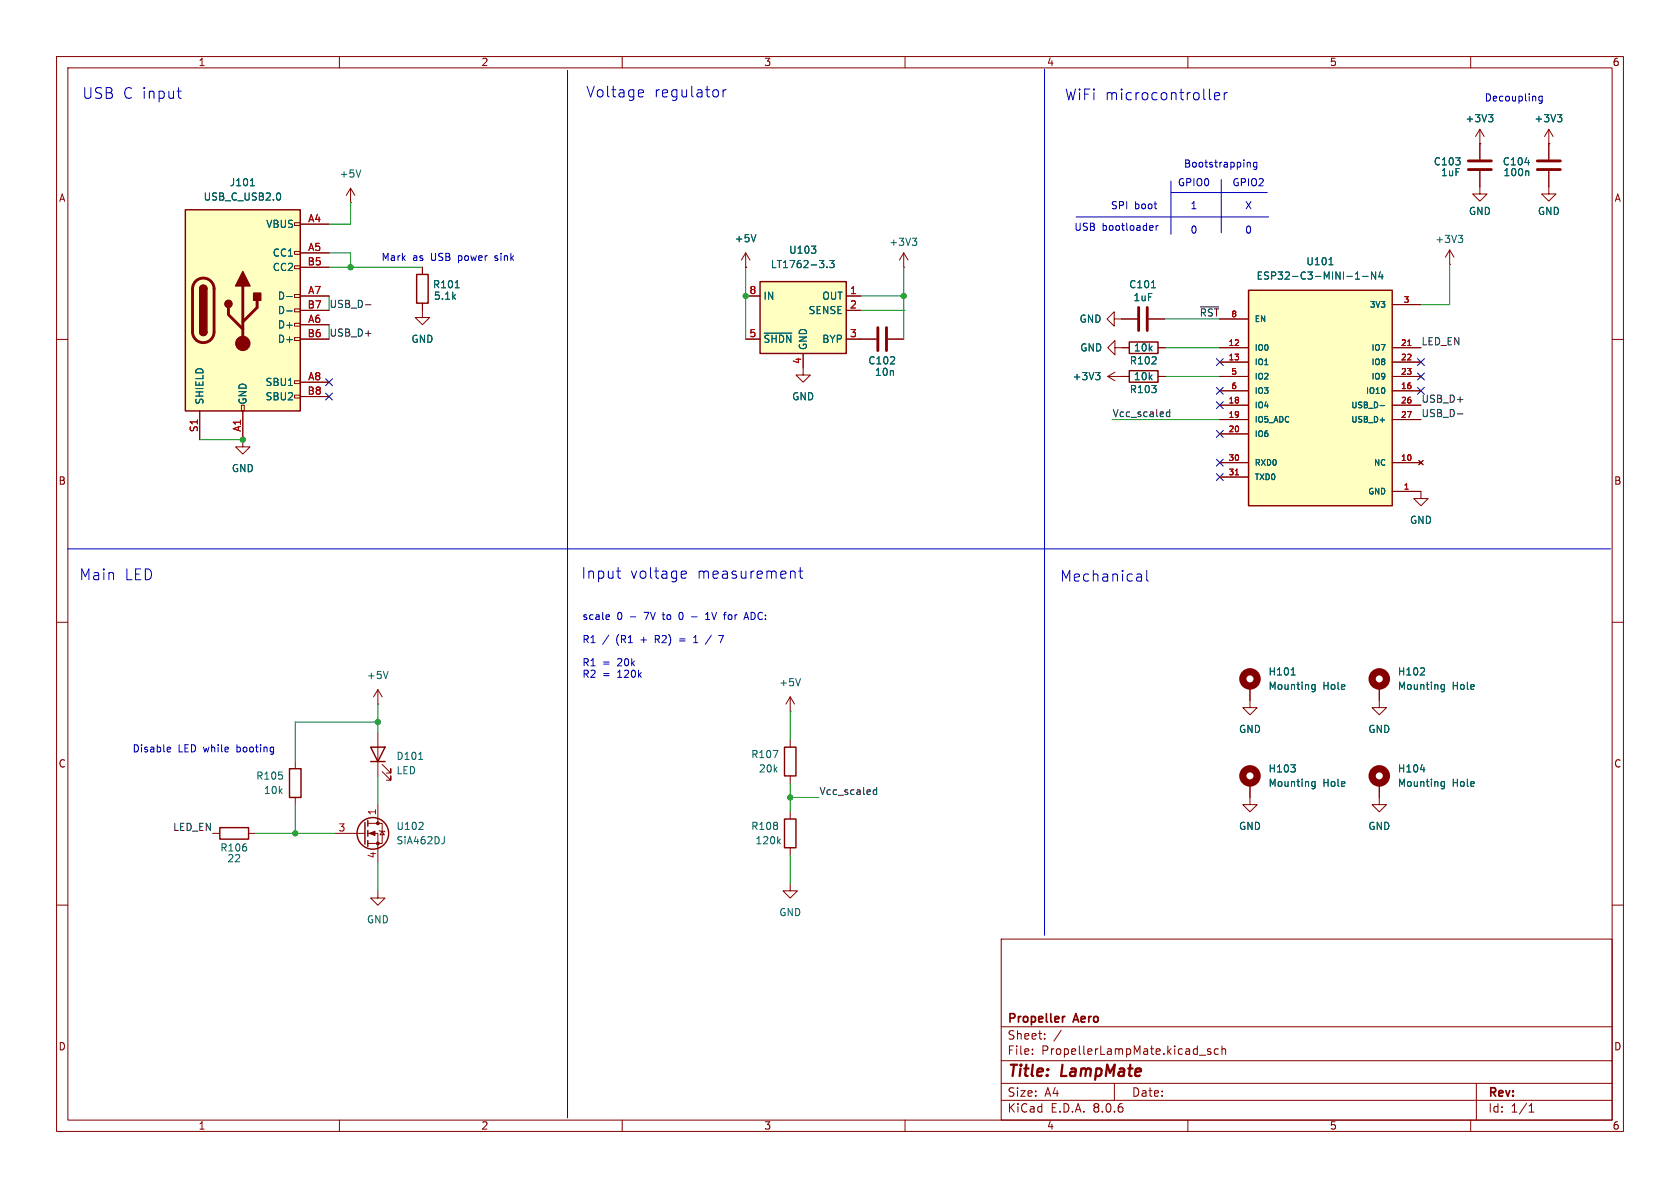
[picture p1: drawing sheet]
<svg xmlns="http://www.w3.org/2000/svg" width="297mm" height="210mm" viewBox="0 0 297 210" stroke-linecap="round" stroke-linejoin="round" font-family="sans-serif">
<g fill="none" stroke="#840000" stroke-width=".18">
<path d="M10 10h277v190h-277zM12 12h273v186h-273zM60 10v2M110 10v2M160 10v2M210 10v2M260 10v2M62 35.8h.1M62 33.3l-.8 1.2M62 33.3v2.5M62 33.3l.7 1.2M261.6 30.2v4.1h1.3l-1.3 1.3-1.3-1.3h1.3"/>
<path d="M261.6 25.4h.1M261.6 22.9v5.3M261.6 22.9l-.7 1.2M261.6 22.9l.8 1.2M273.8 30.2v4.1h1.3l-1.3 1.3-1.3-1.3h1.3M273.8 25.4h.1M273.8 22.9l-.8 1.2M273.8 22.9v5.3M273.8 22.9l.8 1.2M10 60h2M74.7 53.6v2.5h-1.3l1.3 1.3 1.2-1.3h-1.2M74.7 47.2v1.3"/>
<path d="M131.8 47.2h.1M131.8 44.7l-.7 1.3M131.8 44.7v2.5M131.8 44.7l.8 1.3M197 56.4v-1.3l-1.3 1.3 1.3 1.3v-1.3h4M203.1 56.4h2.8M285 60h2M42.9 77.7v1.3h-1.2l1.2 1.3 1.3-1.3h-1.3M195.8 66.5l1.3 .8M195.8 66.5h3.8M197.1 61.5v-1.3l-1.3 1.3 1.3 1.2v-1.2h2.5M197.1 65.8l-1.3 .7"/>
<path d="M198.4 66.5h.1M204.7 66.5h1.3M204.7 61.5h1.3M10 110h2M285 110h2M221 121.3v3.8h-1.3l1.3 1.3 1.2-1.3h-1.2M221 138.4v3.8h-1.3l1.3 1.3 1.2-1.3h-1.2M243.8 121.3v3.8h-1.2l1.2 1.3 1.3-1.3h-1.3M243.8 138.4v3.8h-1.2l1.2 1.3 1.3-1.3h-1.3M10 160h2M37.6 147.3h1.3M43.9 147.3h1.3"/>
<path d="M66.8 157.5v1.3h-1.3l1.3 1.2 1.3-1.2h-1.3M285 160h2M177 166h108v32h-108zM60 198v2M110 198v2M160 198v2M177 194.5h108M177 191.5h108M177 187.5h108M177 181.5h108M182.5 186.3v.1M182.5 185.5v.1"/>
<path d="M184.7 183.6v.1M184.7 182.8v.1M187.6 182.1l-1.3 2M197 191.5v3M210 198v2M212 186.5h1.2M214 185.5l-.3-.1-.2 .2v.2l.5 .2v.3h-.5M215.4 185.5l-.4-.1-.3 .3v.4l.1 .2h.6M216 185.5l.2-.1 .4 .1 .1 .9M216 184.9v1.5M260 198v2M261 191.5v6.5"/>
<path d="M270.3 196.6h.9M270.3 195.5l.4-.4v1.5"/>
</g>
<path d="M187.8 179.7v1M188.3 179.7l-.3 .1-.2 .2" fill="none" stroke="#840000" stroke-width=".3"/>
<g fill="none" stroke="#006464" stroke-width=".18">
<path d="M63.8 30l-.4 1.3M263.1 20.3h.8l-.4 .4M263.7 20.7l.2 .3v.3l-.2 .2M269.6 28.7h.8M270.1 30.2l.2 .2v.7M275.3 20.3h.8l-.4 .4M275.9 20.7l.2 .3v.3l-.2 .2M80.5 50.9h.7M133.6 41.5l-.4 1.2M203.6 50.9h.7M193.7 65.9h.8l-.5 .4M194.2 66.3l.3 .3v.3l-.3 .2"/>
<path d="M228.3 119.3h.7M251.1 119.3h.7M251.8 118.2v.4M228.2 135.2h.8l-.4 .5M228.9 135.8v.5M231.9 121.7l.2 .2 .4-.1M231.9 138.9l.2 .1 .4-.1M232.5 121v1l-.3 .3-.3-.1M232.5 138.2v1l-.3 .2h-.3M232.5 121.1l-.4-.1-.2 .1M232.5 138.2h-.4l-.2 .1M251.1 136h.8"/>
<path d="M254.8 121.7l.2 .2 .4-.1M254.8 138.9l.2 .1 .4-.1M255.4 121v1l-.3 .3-.3-.1M255.4 121.1l-.4-.1-.2 .1M255.4 138.2v1l-.3 .2h-.3M255.4 138.2h-.4l-.2 .1"/>
</g>
<path d="M259.6 30h4.1M259.6 28.4h4.1M271.8 30h4M271.8 28.4h4M201.3 54.4v4M202.8 54.4v4" fill="none" stroke="#840000" stroke-width=".51"/>
<path d="M73.7 48.5h2v5.1h-2zM199.6 60.5h5.1v2h-5.1zM199.6 65.5h5.1v2.1h-5.1zM38.9 146.3h5v2h-5z" fill="none" stroke="#840000" stroke-width=".25"/>
<g fill="none" stroke="#840000" stroke-width="1.3">
<circle cx="221" cy="120" r="1.27"/>
<circle cx="221" cy="137.2" r="1.27"/>
<circle cx="243.8" cy="120" r="1.27"/>
<circle cx="243.8" cy="137.2" r="1.27"/>
</g>
<path d="M220.7 51.3h25.4v38.1h-25.4z" fill="#ffffc2"/>
<path d="M220.7 51.3h25.4v38.1h-25.4z" fill="none" stroke="#840000" stroke-width=".25"/>
<g fill="none" stroke="#840000" stroke-width=".18">
<path d="M215.6 56.4h5.1M246.1 53.8h5.1M256.3 46.7h.1M256.3 44.2l-.8 1.3M256.3 44.2v2.5M256.3 44.2l.7 1.3M215.6 61.5h5.1M215.6 64h5.1M215.6 69.1h5.1M215.6 71.6h5.1M215.6 76.7h5.1M215.6 66.5h5.1"/>
<path d="M215.6 74.2h5.1M246.1 61.5h5.1M246.1 64h5.1M246.1 69.1h5.1M246.1 71.6h5.1M246.1 66.5h5.1M246.1 74.2h5.1M215.6 81.8h5.1M215.6 84.3h5.1M246.1 86.9h5.1v1.2h1.3l-1.3 1.3-1.3-1.3h1.3M246.1 81.8h5.1M250.8 81.4l.8 .8"/>
<path d="M251.6 81.4l-.8 .8"/>
</g>
<path d="M248.9 61.1h.5M218.4 83.9h.6" fill="none" stroke="#a90000" stroke-width=".18"/>
<path d="M234.9 46.8h.8M239.6 49.3h.8M239.6 48.4l.4-.3v1.2M240.9 48.9h1M243.2 48.1v1.2l-.7-1.2v1.2M244 48l-.3 .9h.8M244.3 48.5v.8M257.8 41.6h.8l-.4 .5M258.3 42.1l.3 .2v.3l-.3 .3M244 71.7h.8M244 74.2h.8" fill="none" stroke="#006464" stroke-width=".18"/>
<path d="M32.8 37.1h20.3v35.5h-20.3z" fill="#ffffc2"/>
<g fill="none" stroke="#840000" stroke-width=".18">
<path d="M52.1 39.4h1v.5h-1zM53.1 39.6h5.1M52.1 59.7h1v.5h-1zM52.1 57.2h1v.5h-1zM52.1 54.6h1v.5h-1zM52.1 52.1h1v.5h-1zM52.1 47h1v.5h-1zM52.1 44.5h1v.5h-1zM53.1 44.7h5.1M53.1 57.4h5.1M53.1 52.3h5.1M53.1 47.2h5.1"/>
<path d="M53.1 59.9h5.1M53.1 54.9h5.1M152.1 59.9h2.8M157 59.9h2.8M159.8 47.2h.1M159.8 44.7l-.8 1.3M159.8 44.7v2.5M159.8 44.7l.7 1.3M35.3 72.6v5.1M42.7 71.6h.5v1h-.5zM42.9 72.6v5.1M52.1 69.9h1v.5h-1z"/>
<path d="M52.1 67.3h1v.5h-1zM53.1 67.6h5.1M53.1 70.1h5.1M142 65v1.3h-1.3l1.3 1.3 1.3-1.3h-1.3M52.2 134.6v1.3M66.8 124.5h.1M66.8 121.9v2.6M66.8 129.5v7.7M66.8 121.9l-.8 1.3M66.8 121.9l.8 1.3M67.6 136.4l1.5 1.5v-.7v.7h-.8M67.6 135.1l1.5 1.6v-.8v.8h-.8"/>
<path d="M139.7 125.7h.1M139.7 123.2v2.5M139.7 130.8v1.3M139.7 137.2v1.2M139.7 123.2l-.8 1.3M139.7 123.2l.8 1.3M52.2 141v1.2M59.2 147.3h5.3M65 147.3h1.8v5.1M65 145.5h2.6v3.6h-2.6M66.8 142.2v3.3M67.1 146.8l.1 .1h.7l.2 .2"/>
<path d="M67.6 146.9l.3 .7h-.7zM139.7 156.2v1.3h-1.3l1.3 1.3 1.3-1.3h-1.3M139.7 143.5v1.3M139.7 149.9v1.2"/>
</g>
<g fill="none" stroke="#840000" stroke-width=".25">
<path d="M32.8 37.1h20.3v35.5h-20.3zM35.3 58.7a.64 .64 0 0 0 .6 .6 .64 .64 0 0 0 .7-.6M35.3 51.1a.64 .64 0 0 1 .6-.7 .64 .64 0 0 1 .7 .7M51.2 135.9h2v5.1h-2zM65.5 132.1h2.6l-1.3 2.5zM65.5 134.6h2.6M138.7 132.1h2v5.1h-2zM64.5 145.4v3.8M65 145v1.1M65 146.8v1M65 148.6v1M138.7 144.8h2v5.1h-2z"/>
<circle cx="65.9" cy="147.3" r="2.79"/>
</g>
<path d="M34.6 49.7a1.9 1.9 0 0 1 2.1-.4 1.9 1.9 0 0 1 1.1 1.8v7.6a1.91 1.91 0 0 1-1.9 1.9 1.91 1.91 0 0 1-1.9-1.9v-7.8l.2-.6zM40.4 54.4v1.2l2.5 2.6M42.9 50.5v10.2M45.5 53.1v1.3l-2.6 2.5M155.2 57.9v4.1M156.7 57.9v4.1" fill="none" stroke="#840000" stroke-width=".51"/>
<g fill="#840000" stroke="#840000" stroke-width=".25">
<path d="M35.3 58.7h1.3a.64 .64 0 0 1-.7 .6 .64 .64 0 0 1-.6-.6z"/>
<path d="M35.3 51.1h1.3v7.6h-1.3z"/>
<path d="M35.5 50.6a.64 .64 0 0 1 .7-.1 .64 .64 0 0 1 .4 .6h-1.3z"/>
<path d="M42.9 48l1.3 2.5h-2.5z"/>
<path d="M44.8 51.8h1.3v1.3h-1.3z"/>
<circle cx="40.4" cy="53.7" r=".63"/>
</g>
<g fill="#840000" stroke="#840000" stroke-width=".18">
<path d="M65.3 147.3l1-.4v.8z"/>
<circle cx="42.9" cy="60.7" r="1.27"/>
<circle cx="66.8" cy="149.1" r=".25"/>
<circle cx="66.8" cy="145.5" r=".25"/>
</g>
<g fill="none" stroke="#006464" stroke-width=".18">
<path d="M44.3 32.8h.7M49.4 34.2l.2 .4-.2 .7M50.7 52.4h1M50.7 55h1M161.3 42.1h.8l-.5 .5M161.8 42.6l.3 .2v.3l-.3 .3M68.6 118.7l-.4 1.3M141.5 120l-.4 1.2M74 134.2h.7M136.7 132.7h.8l-.5 1.2M74 146.6h.8M74.7 145.5v.4"/>
<path d="M78.6 147.9v.9l-.4 .4M137.6 148.7l.4 .5M138 148.3l-.5 .5"/>
</g>
<path d="M134.4 49.8h15.2v12.7h-15.2z" fill="#ffffc2"/>
<path d="M134.4 49.8h15.2v12.7h-15.2z" fill="none" stroke="#840000" stroke-width=".25"/>
<g fill="none" stroke="#840000" stroke-width=".18">
<path d="M53.1 39.6h5.1M261.6 25.4h.1M261.6 25.4v2.8M261.6 30.2v2.8M273.8 25.4h.1M273.8 25.4v2.8M273.8 30.2v2.8M53.1 52.3h5.1M53.1 54.9h5.1M53.1 59.9h5.1M53.1 44.7h5.1M53.1 57.4h5.1"/>
<path d="M53.1 47.2h5.1M74.7 47.2v1.3M74.7 53.6v1.3M131.8 47.2h.1M131.8 52.3h2.6M131.8 59.9h2.6M149.6 52.3h2.5M149.6 54.9h2.5M149.6 59.9h5.3M157 59.9h2.8M198.2 56.4h2.8M203.1 56.4h2.8"/>
<path d="M215.6 56.4h5.1M246.1 53.8h5.1M35.3 72.6v5.1M42.9 72.6v5.1M53.1 67.6h5.1M53.1 70.1h5.1M142 62.5v2.5M198.4 66.5h.1M198.4 61.5h1.2M198.4 66.5h1.2M204.7 61.5h1.3M204.7 66.5h1.3"/>
<path d="M215.6 61.5h5.1M215.6 66.5h5.1M215.6 64h5.1M215.6 69.1h5.1M215.6 71.6h5.1M215.6 76.7h5.1M215.6 74.2h5.1M246.1 61.5h5.1M246.1 66.5h5.1M246.1 64h5.1M246.1 69.1h5.1M246.1 71.6h5.1"/>
<path d="M246.1 74.2h5.1M215.6 81.8h5.1M215.6 84.3h5.1M246.1 86.9h5.1M246.1 81.8h5.1M250.8 81.4l.8 .8M251.6 81.4l-.8 .8M221 121.3v2.5M221 138.4v2.6M243.8 121.3v2.5M243.8 138.4v2.6"/>
</g>
<g fill="none" stroke="#006464" stroke-width=".18">
<path d="M44.3 32.8h.7M49.4 34.2l.2 .4-.2 .7M263.1 20.3h.8l-.4 .4M263.7 20.7l.2 .3v.3l-.2 .2M269.6 28.7h.8M270.1 30.2l.2 .2v.7M275.3 20.3h.8l-.4 .4M275.9 20.7l.2 .3v.3l-.2 .2M50.7 52.4h1M50.7 55h1M80.5 50.9h.7M133.6 41.5l-.4 1.2"/>
<path d="M135.1 58.9h4.9M143.4 43.5h.8l-.4 .5M144.2 44.1v.6M146.2 47.2v.1M146.7 46h.8l-.5 .5 .4 .2v.5l-.2 .1-.5-.1M203.6 50.9h.7M234.9 46.8h.8M239.6 49.3h.8M239.6 48.4l.4-.3v1.2M240.9 48.9h1M243.2 48.1v1.2l-.7-1.2v1.2M244 48l-.3 .9h.8"/>
<path d="M244.3 48.5v.8M193.7 65.9h.8l-.5 .4M194.2 66.3l.3 .3v.3l-.3 .2M244 71.7h.8M244 74.2h.8M228.3 119.3h.7M251.1 119.3h.7M251.8 118.2v.4M228.2 135.2h.8l-.4 .5M228.9 135.8v.5M231.9 121.7l.2 .2 .4-.1M231.9 138.9l.2 .1 .4-.1"/>
<path d="M232.5 121v1l-.3 .3-.3-.1M232.5 138.2v1l-.3 .2h-.3M232.5 121.1l-.4-.1-.2 .1M232.5 138.2h-.4l-.2 .1M251.1 136h.8M254.8 121.7l.2 .2 .4-.1M254.8 138.9l.2 .1 .4-.1M255.4 121v1l-.3 .3-.3-.1M255.4 121.1l-.4-.1-.2 .1M255.4 138.2v1l-.3 .2h-.3M255.4 138.2h-.4l-.2 .1"/>
</g>
<path d="M64.6 53.9h1M212.2 54.3h3.2M206.8 72.4v1.3M206.8 72.9l-.4-.1-.2 .3 .1 .5h.5M257.7 73.2h.9M155 139.2v1.3M155 139.7l-.4-.1-.2 .3 .1 .5h.5" fill="none" stroke="#0f0f0f" stroke-width=".18"/>
<g fill="none" stroke="#0000c2" stroke-width=".18">
<path d="M31.3 16.1h.7M31.7 17.3l.3 .1M100.3 12.4v185.2M113.1 15.9l.6 .1 .1 .3-.9 .2M113.7 17l-.6 .1M127.8 15.9v1.2M128.4 15.9l-.4 .1-.2 .2M184.7 12.2v153.2M213.8 15.7v1.7l.3 .2M214.7 17l.9-.2-.1-.3-.5-.1-.3 .2 .1 1h.2h.5M216.4 16.4v1.2M217 16.4l-.4 .1-.2 .2"/>
<path d="M272.6 17v1l-.2 .3-.3-.1M272.6 17.1l-.3-.1-.3 .3 .2 .5h.4M190.2 38.4h34.1M203.8 39.9v.3l-.6 .1M204.4 39.9v.8M204.8 39.9l-.4 .2M207 32v9.4M207 34h17M215.9 31.8v9.3M220.6 28.8h.4v.7M222.2 28.8l-.4-.1-.2 .2 .1 .6h.5M222.2 28.7v1l-.3 .3-.3-.1"/>
<path d="M11.9 97h272.8M107.3 108.7h.4v.3l-.6 .1M107.7 109.5h-.4M109 101h.7M109.4 102.1l.3 .1M120.1 112.9h1M120.1 113.3h1M120.2 108.3l-.2 .4 .2 .8M120.7 101h.5l.1 .4-.9 .2M121.2 102.1l-.5 .1M122.3 109h.9M122.6 113.6h.8"/>
<path d="M122.6 112.7l.4-.4v1.3M124.7 109.5h.8M124.7 108.6l.4-.4v1.3M125.8 112.3l-1.1 1.6M127 112.3h.9l-.6 1.3M131.6 109.2h.6M131.9 108.2l.5 1.3M140.3 101l.3 .2v1M141.2 101h.7M141.5 100.3v1.7l.1 .1 .3 .1M201.2 101.5h.3l.3 .2v1M201.8 102.6l-.6 .1"/>
<path d="M201.8 101.9l-.6 .1M202.7 100.8v1.7l.3 .2M29.7 132.1h.4l.1 .3-.6 .1M30.1 132.9h-.4"/>
</g>
<g fill="none" stroke="#009600" stroke-width=".18">
<path d="M62 35.8v3.8h-3.8M58.2 44.7h3.8v2.5M58.2 52.3v2.6M58.2 57.4v2.5M58.2 47.2h16.5M131.8 47.2v12.7M152.1 52.3h7.7M152.1 54.9h7.9M159.8 47.2v12.7M205.9 56.4h9.7M256.3 46.7v7.1h-5.1M35.3 77.7h7.6"/>
<path d="M196.6 74.2h19M206 61.5h9.6M206 66.5h9.6M66.8 124.5v5M66.8 137.2v5M66.8 127.6h-14.6v7M139.7 125.7v5.1M139.7 138.4v5.1M45.2 147.3h14M52.2 142.2v5.1M66.8 152.4v5.1M139.7 151.1v5.1"/>
<path d="M139.7 141h5.1"/>
</g>
<g fill="none" stroke="#000084" stroke-width=".18">
<path d="M57.6 69.5l1.2 1.2M57.6 67l1.2 1.2M58.8 69.5l-1.2 1.2M58.8 67l-1.2 1.2M215 76.1l1.3 1.2M215 71l1.3 1.2M215 68.5l1.3 1.2M215 63.4l1.3 1.2M216.3 76.1l-1.3 1.2M216.3 71l-1.3 1.2M216.3 68.5l-1.3 1.2M216.3 63.4l-1.3 1.2"/>
<path d="M250.6 65.9l1.2 1.3M250.6 68.5l1.2 1.2M250.6 63.4l1.2 1.2M251.8 65.9l-1.2 1.3M251.8 68.5l-1.2 1.2M251.8 63.4l-1.2 1.2M215 83.7l1.3 1.2M215 81.2l1.3 1.2M216.3 83.7l-1.3 1.2M216.3 81.2l-1.3 1.2"/>
</g>
<path d="M248.9 61.1h.5M218.4 83.9h.6" fill="none" stroke="#a90000" stroke-width=".18"/>
<g fill="#009600" stroke="#009600" stroke-width=".18">
<circle cx="139.7" cy="141" r=".46"/>
<circle cx="66.8" cy="127.6" r=".46"/>
<circle cx="52.2" cy="147.3" r=".46"/>
<circle cx="159.8" cy="52.3" r=".46"/>
<circle cx="62" cy="47.2" r=".46"/>
<circle cx="131.8" cy="52.3" r=".46"/>
<circle cx="42.9" cy="77.7" r=".46"/>
</g>
<g font-size="2.8" fill="#840000">
<text x="178" y="190.9">Title:</text>
<text x="187.7" y="190.9">LampMate</text>
</g>
<g font-size="2.7" fill="#0000c2">
<text x="14.5" y="17.7">USB C input</text>
<text x="103.6" y="17.4">Voltage</text>
<text x="115.6" y="17.4">regulator</text>
<text x="188.2" y="17.9">WiFi microcontroller</text>
<text x="14" y="102.8">Main</text>
<text x="22" y="102.8">LED</text>
<text x="102.7" y="102.5">Input</text>
<text x="111.4" y="102.5">voltage</text>
<text x="123.3" y="102.5">measurement</text>
<text x="187.4" y="103">Mechanical</text>
</g>
<g font-size="2.1" fill="#840000">
<text x="178" y="184">Sheet:</text>
<text x="178" y="181.2">Propeller</text>
<text x="190" y="181.2">Aero</text>
<text x="178" y="186.7">File:</text>
<text x="184.1" y="186.7">PropellerLampMate.kicad_sch</text>
<text x="178" y="196.9">KiCad</text>
<text x="178" y="194.1">Size:</text>
<text x="184.7" y="194.1">A4</text>
<text x="185.7" y="196.9">E.D.A.</text>
<text x="193.3" y="196.9">8.0.6</text>
<text x="200" y="194.1">Date:</text>
<text x="263" y="194.3">Rev:</text>
<text x="263" y="196.9">Id:</text>
<text x="267.1" y="196.9">1/1</text>
</g>
<g font-size="1.8" fill="#840000">
<text x="35" y="11.9">1</text>
<text x="85" y="11.9">2</text>
<text x="135" y="11.9">3</text>
<text x="185" y="11.9">4</text>
<text x="235" y="11.9">5</text>
<text x="285" y="11.9">6</text>
<text x="10.3" y="35.9">A</text>
<text x="285.3" y="35.9">A</text>
<text x="10.3" y="85.9">B</text>
<text x="285.3" y="85.9">B</text>
<text x="10.3" y="135.9">C</text>
<text x="285.3" y="135.9">C</text>
<text x="10.3" y="185.9">D</text>
<text x="285.3" y="185.9">D</text>
<text x="35" y="199.9">1</text>
<text x="85" y="199.9">2</text>
<text x="135" y="199.9">3</text>
<text x="185" y="199.9">4</text>
<text x="235" y="199.9">5</text>
<text x="285" y="199.9">6</text>
</g>
<g font-size="1.8" fill="#006464">
<text x="259" y="21.8">+3V3</text>
<text x="271.2" y="21.8">+3V3</text>
<text x="253.4" y="29.4">C103</text>
<text x="265.6" y="29.4">C104</text>
<text x="35.9" y="35.7">USB_C_USB2.0</text>
<text x="40.5" y="33.1">J101</text>
<text x="59.9" y="31.6">+5V</text>
<text x="254.6" y="31.3">1uF</text>
<text x="265.7" y="31.3">100n</text>
<text x="47" y="40.5">VBUS</text>
<text x="259.6" y="38.2">GND</text>
<text x="271.8" y="38.2">GND</text>
<text x="48.1" y="45.6">CC1</text>
<text x="129.8" y="43">+5V</text>
<text x="136.2" y="47.6">LT1762-3.3</text>
<text x="139.4" y="45.1">U103</text>
<text x="157.1" y="43.7">+3V3</text>
<text x="230.8" y="47.1">U101</text>
<text x="253.6" y="43.2">+3V3</text>
<text x="48.1" y="48.1">CC2</text>
<text x="49" y="53.2">D-</text>
<text x="76.4" y="51.2">R101</text>
<text x="76.6" y="53.2">5.1k</text>
<text x="134.9" y="53.2">IN</text>
<text x="145.3" y="53.2">OUT</text>
<text x="199.5" y="51.2">C101</text>
<text x="200.3" y="53.4">1uF</text>
<text x="222" y="49.6">ESP32-C3-MINI-1-N4</text>
<text x="49" y="58.3">D+</text>
<text x="49" y="55.7">D-</text>
<text x="142.8" y="55.7">SENSE</text>
<text x="190.7" y="57.3">GND</text>
<text x="49" y="60.8">D+</text>
<text x="72.6" y="60.8">GND</text>
<text x="134.9" y="60.8">~{SHDN}</text>
<text x="142.8" y="62" transform="rotate(-90 142.8 62)">GND</text>
<text x="145.3" y="60.8">BYP</text>
<text x="153.4" y="64.6">C102</text>
<text x="190.9" y="62.3">GND</text>
<text x="199.6" y="64.6">R102</text>
<text x="200.4" y="62.3">10k</text>
<text x="36.2" y="71.6" transform="rotate(-90 36.2 71.6)">SHIELD</text>
<text x="43.8" y="71.6" transform="rotate(-90 43.8 71.6)">GND</text>
<text x="46.8" y="68.4">SBU1</text>
<text x="46.8" y="71">SBU2</text>
<text x="139.9" y="71">GND</text>
<text x="154.6" y="66.6">10n</text>
<text x="189.5" y="67.4">+3V3</text>
<text x="199.6" y="69.7">R103</text>
<text x="200.4" y="67.4">10k</text>
<text x="40.9" y="83.7">GND</text>
<text x="249.2" y="92.8">GND</text>
<text x="224.2" y="119.6">H101</text>
<text x="247" y="119.6">H102</text>
<text x="64.8" y="120.2">+5V</text>
<text x="137.7" y="121.5">+5V</text>
<text x="224.2" y="122.1">Mounting</text>
<text x="233.9" y="122.1">Hole</text>
<text x="247" y="122.1">Mounting</text>
<text x="256.7" y="122.1">Hole</text>
<text x="218.9" y="129.8">GND</text>
<text x="241.8" y="129.8">GND</text>
<text x="70" y="134.5">D101</text>
<text x="70" y="137.1">LED</text>
<text x="132.7" y="134.2">R107</text>
<text x="134.1" y="136.8">20k</text>
<text x="224.2" y="136.8">H103</text>
<text x="247" y="136.8">H104</text>
<text x="45.2" y="138">R105</text>
<text x="46.6" y="140.6">10k</text>
<text x="224.2" y="139.3">Mounting</text>
<text x="233.9" y="139.3">Hole</text>
<text x="247" y="139.3">Mounting</text>
<text x="256.7" y="139.3">Hole</text>
<text x="70" y="146.9">U102</text>
<text x="70" y="149.5">SiA462DJ</text>
<text x="132.7" y="146.9">R108</text>
<text x="133.5" y="149.5">120k</text>
<text x="218.9" y="146.9">GND</text>
<text x="241.8" y="146.9">GND</text>
<text x="38.9" y="150.7">R106</text>
<text x="40.1" y="152.6">22</text>
<text x="64.8" y="163.4">GND</text>
<text x="137.7" y="162.2">GND</text>
</g>
<g font-size="1.8" fill="#0000c2">
<text x="262.4" y="18.1">Decoupling</text>
<text x="209.2" y="29.8">Bootstrapping</text>
<text x="208.1" y="33.1">GPIO0</text>
<text x="217.8" y="33.1">GPIO2</text>
<text x="189.8" y="41">USB</text>
<text x="194.8" y="41">bootloader</text>
<text x="196.3" y="37.2">SPI</text>
<text x="200.6" y="37.2">boot</text>
<text x="210.4" y="37.2">1</text>
<text x="210.4" y="41.5">0</text>
<text x="220" y="41.5">0</text>
<text x="220" y="37.2">X</text>
<text x="67.4" y="46.3">Mark</text>
<text x="72.9" y="46.3">as</text>
<text x="76.3" y="46.3">USB</text>
<text x="81.3" y="46.3">power</text>
<text x="87.9" y="46.3">sink</text>
<text x="102.9" y="109.8">scale</text>
<text x="102.9" y="113.9">R1</text>
<text x="106.5" y="113.9">/</text>
<text x="109" y="113.9">(R1</text>
<text x="109.1" y="109.8">0</text>
<text x="111.4" y="109.8">-</text>
<text x="113.5" y="113.9">+</text>
<text x="114.2" y="109.8">7V</text>
<text x="116.3" y="113.9">R2)</text>
<text x="117.7" y="109.8">to</text>
<text x="120.7" y="109.8">0</text>
<text x="125.8" y="109.8">1V</text>
<text x="129.3" y="109.8">for</text>
<text x="133.1" y="109.8">ADC:</text>
<text x="102.9" y="118">R1</text>
<text x="106.5" y="118">=</text>
<text x="109.3" y="118">20k</text>
<text x="102.9" y="120">R2</text>
<text x="106.5" y="120">=</text>
<text x="109.3" y="120">120k</text>
<text x="23.3" y="133.2">Disable</text>
<text x="31.5" y="133.2">LED while</text>
<text x="42.1" y="133.2">booting</text>
</g>
<g font-size="1.8" fill="#a90000">
<text x="54.4" y="39.4">A4</text>
<text x="54.3" y="47">B5</text>
<text x="54.4" y="44.5">A5</text>
<text x="54.4" y="52.1">A7</text>
<text x="132.4" y="52.1">8</text>
<text x="150.2" y="52.1">1</text>
<text x="54.3" y="59.7">B6</text>
<text x="54.3" y="54.6">B7</text>
<text x="54.4" y="57.2">A6</text>
<text x="132.4" y="59.7">5</text>
<text x="150.2" y="54.6">2</text>
<text x="150.2" y="59.7">3</text>
<text x="141.7" y="64.5" transform="rotate(-90 141.7 64.5)">4</text>
<text x="54.3" y="69.9">B8</text>
<text x="54.4" y="67.3">A8</text>
<text x="35.1" y="76.5" transform="rotate(-90 35.1 76.5)">S1</text>
<text x="42.7" y="76.4" transform="rotate(-90 42.7 76.4)">A1</text>
<text x="59.7" y="147.1">3</text>
<text x="66.5" y="144.2" transform="rotate(-90 66.5 144.2)">1</text>
<text x="66.5" y="151.8" transform="rotate(-90 66.5 151.8)">4</text>
</g>
<g font-size="1.8" fill="#0f0f0f">
<text x="58.2" y="59.6">USB_D+</text>
<text x="58.2" y="54.5">USB_D-</text>
<text x="212" y="56">~{RST}</text>
<text x="251.2" y="61.1">LED_EN</text>
<text x="251.2" y="71.3">USB_D+</text>
<text x="196.6" y="73.8">Vcc_scaled</text>
<text x="251.2" y="73.8">USB_D-</text>
<text x="144.8" y="140.6">Vcc_scaled</text>
<text x="30.5" y="147">LED_EN</text>
</g>
<g font-size="1.4" fill="#a90000">
<text x="248.1" y="53.6">3</text>
<text x="217.6" y="56.1">8</text>
<text x="217.1" y="61.2">12</text>
<text x="217.1" y="63.8">13</text>
<text x="247.6" y="61.2">21</text>
<text x="247.6" y="63.8">22</text>
<text x="217.1" y="71.4">18</text>
<text x="217.6" y="66.3">5</text>
<text x="217.6" y="68.8">6</text>
<text x="247.6" y="68.8">16</text>
<text x="247.6" y="66.3">23</text>
<text x="247.6" y="71.4">26</text>
<text x="217.1" y="76.5">20</text>
<text x="217.1" y="73.9">19</text>
<text x="247.6" y="73.9">27</text>
<text x="217.1" y="81.5">30</text>
<text x="247.6" y="81.5">10</text>
<text x="217.1" y="84.1">31</text>
<text x="248.1" y="86.6">1</text>
</g>
<g font-size="1.4" fill="#006464">
<text x="221.7" y="57.1">EN</text>
<text x="242" y="54.6">3V3</text>
<text x="221.7" y="62.2">IO0</text>
<text x="221.7" y="64.7">IO1</text>
<text x="242.3" y="62.2">IO7</text>
<text x="242.3" y="64.7">IO8</text>
<text x="221.7" y="67.3">IO2</text>
<text x="221.7" y="69.8">IO3</text>
<text x="241.4" y="69.8">IO10</text>
<text x="242.3" y="67.3">IO9</text>
<text x="221.7" y="72.4">IO4</text>
<text x="221.7" y="77.4">IO6</text>
<text x="221.7" y="74.9">IO5_ADC</text>
<text x="238.8" y="72.4">USB_D-</text>
<text x="238.8" y="74.9">USB_D+</text>
<text x="221.7" y="82.5">RXD0</text>
<text x="242.8" y="82.5">NC</text>
<text x="221.7" y="85.1">TXD0</text>
<text x="241.8" y="87.6">GND</text>
</g>
</svg>
